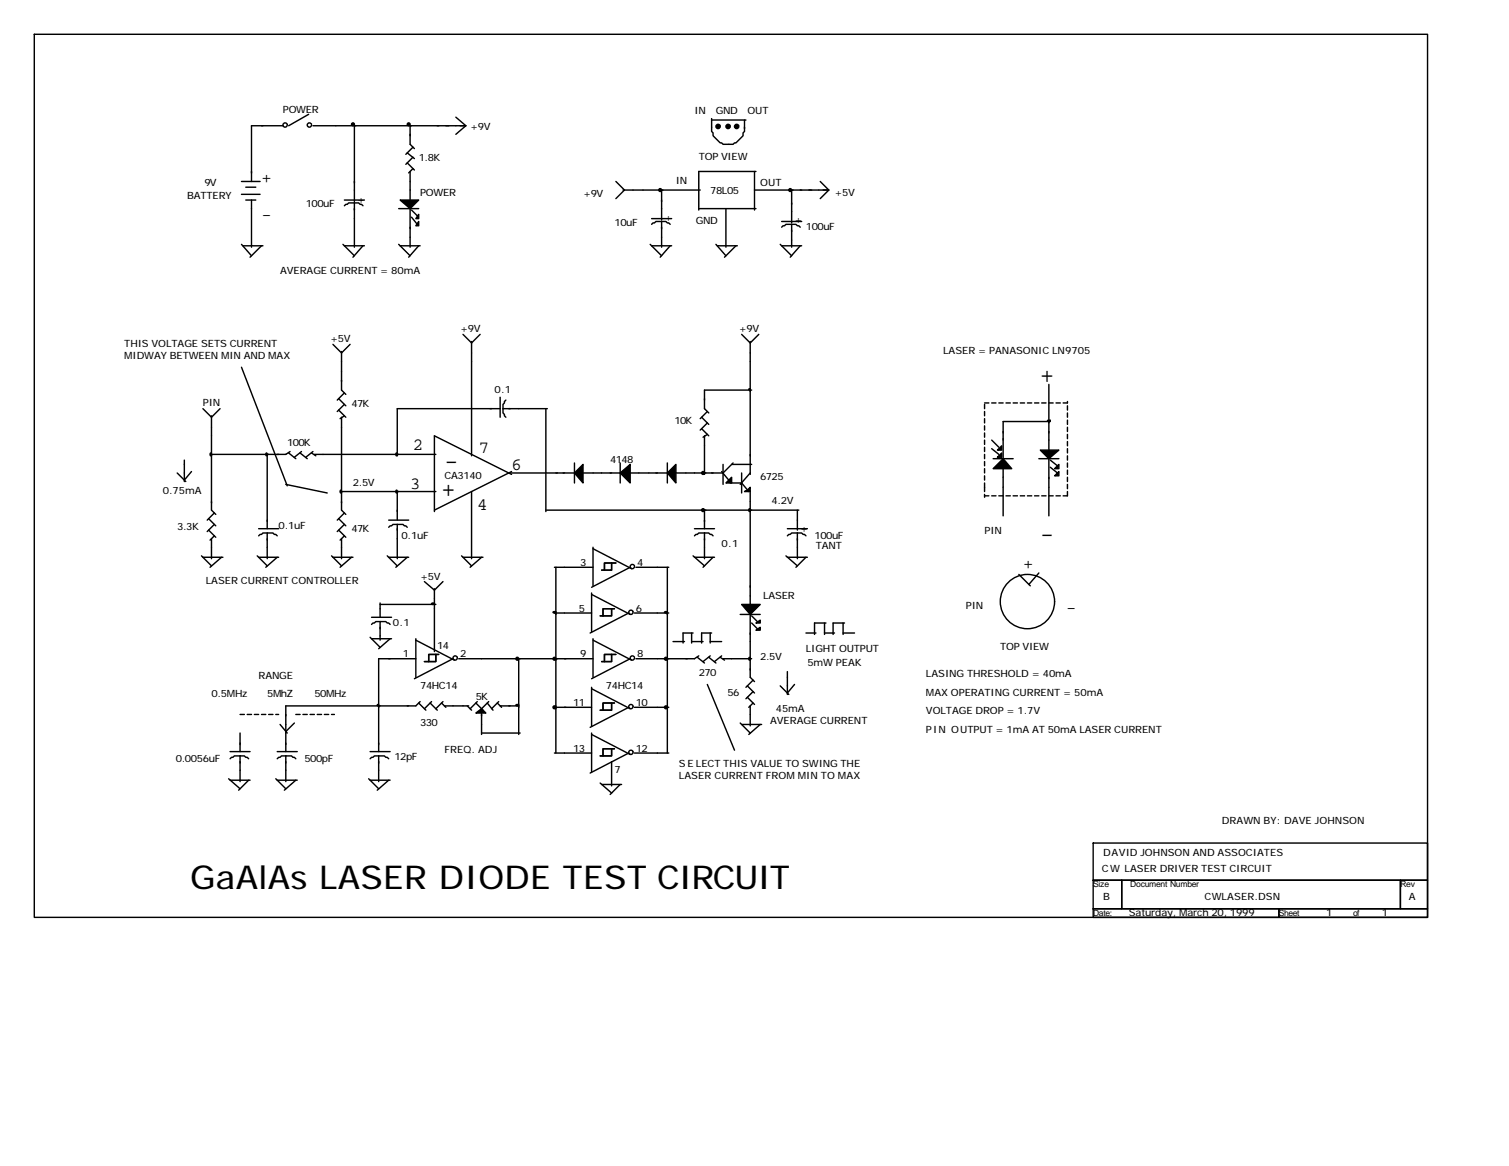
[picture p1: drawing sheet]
<svg xmlns="http://www.w3.org/2000/svg" width="279mm" height="216mm" viewBox="0 0 279 216" stroke-linecap="round" stroke-linejoin="round" font-family="sans-serif">
<g fill="none" stroke="#000" stroke-width=".26">
<path d="M6.3 6.3h258v163.6h-258zM44.7 33.6h3.5M44.7 36h3.5M45.5 37h1.9M45.5 34.7h1.9M46.6 37v8.8M52.4 23.3h-5.8v10.3M53.2 23a.4 .4 0 0 0-.6-.2 .4 .4 0 0 0-.1 .6 .4 .4 0 0 0 .6 0l.1-.2M57.1 21.2l-3.7 2.1M57.7 23a.4 .4 0 0 0-.6-.2 .4 .4 0 0 0-.1 .6 .4 .4 0 0 0 .6 0l.1-.2M57.9 23.3h28.4M63.8 37h3.7"/>
<path d="M65.6 37.6h.8l.8 .5M65.6 37.6h-1l-.8 .5M65.6 23.3v14M65.6 37.6v8.2M73.8 38.6h3.7M75.4 28.3l1.3 1.1M75.4 30.2l1.3 1.3M75.9 23.3v3.4l.8 .8M75.9 31.8v5.5M75.9 38.6v7.2M76.2 38.9l1.1 1.1M76.5 27.3l-1.4 1.3"/>
<path d="M76.5 29.1l-1.4 1.3M76.5 31.2l-.8 .8M84.4 21.7l1.9 1.6M86.3 23.3l-1.9 1.6M114 33.6l1.6 1.6-1.6 1.6M115.4 35.2h14.2M122.5 35.2v5.5M129.4 38.6h10.6M131.8 22v2.3l.2 .3v.5l1.3 1.4h.3l.3 .2h1.8l.3-.2h.3l1.3-1.4v-.5l.2-.3v-.8M131.8 22.2h6.3M134.4 38.6v7.2M137.8 22.2v1.6"/>
<path d="M139.7 31.8v7.1M139.7 35.2h13.8M140 31.8h-10.6v7.1M146.6 35.2v6.1M151.9 33.6l1.6 1.6M153.5 35.2l-1.6 1.6M44.7 45.2l1.9 2.2M45 45.5h3.7M48.4 45.5l-2.1 2.1M63.5 45.2l2.1 2.2M63.8 45.5h3.7M67.2 45.5l-1.8 2.1"/>
<path d="M73.8 45.2l2.1 2.2M74.1 45.5h3.7M76.2 40.2l1.1 1.3M77.5 45.5l-1.8 2.1M120.4 45.2l2.1 2.2M120.6 45.5h3.8M120.6 40.5h3.8M122.5 41h.8l.8 .5M122.5 41h-1.1l-.8 .5M122.5 41v4.8M124.1 45.5l-1.9 2.1M132.6 45.2l1.8 2.2"/>
<path d="M132.8 45.5h3.7M136.3 45.5l-2.2 2.1M144.5 45.2l2.1 2.2M144.7 45.5h3.7M144.7 41h3.7M146.6 41.5h.8l.8 .6M146.6 41.5h-1.1l-.8 .6M146.6 41.5v4.3M148.2 45.5l-1.9 2.1M37.6 75.7l1.6 1.6 1.5-1.6M39.2 77v17.5l.8 .7M44.7 68l8.5 22"/>
<path d="M61.6 63.8l1.6 1.6 1.6-1.6M62.7 73.8l1.3 1.3M62.7 75.9l1.3 1.4M63.2 65.1v7.1l.8 .8M63.2 77.3v17.2l.8 .7M63.8 72.8l-1.4 1.3M63.8 74.9l-1.4 1.3M63.8 77l-.8 .5M85.7 61.9l1.6 1.6 1.6-1.6M87.3 63.2v21.2M92.6 75.7h-19v8.7M92.6 73.6v3.7"/>
<path d="M93.1 75.7v.8l.6 .8M93.1 75.7h8.2M93.7 74.1l-.6 .8v.8M101.1 75.7v19M129.9 77.3l1.3 1.3M129.9 79.4l1.3 1.3M131 76.2l-1.4 1.3M131 78.3l-1.4 1.3M137.3 61.9l1.6 1.6 1.6-1.6M138.9 63.2v24.6M139.2 72.2h-8.8v3.5l.8 .8M194.2 71.2v12.4"/>
<path d="M194.5 78.1h-8.8v6.8M32.8 87.6l1.6 1.6M34.1 85.2v4M35.5 87.3l-1.4 1.6M38.6 96l1.4 1.4M38.6 98.2l1.4 1.3M39.2 99.7v3.8M39.7 95l-1.3 1.3M39.7 97.1l-1.3 1.3M39.7 99.2l-.8 .8M47.9 97.9h3.7M49.5 98.7h1l.8 .5"/>
<path d="M49.5 98.7h-.8l-.8 .5M49.5 84.1v13.8M49.5 98.7v4.8M52.9 89.7l7.7 1.6M53.4 83.9l1.4 1M53.7 83.6l-.8 .5h-13.7M55.6 83.9l1.3 1M55.8 83.6l-1.3 1.1M57.7 83.9l.8 .5M57.9 83.6l-1.3 1.1M58.2 84.1h22.5M62.7 96l1.3 1.4"/>
<path d="M62.7 98.2l1.3 1.3M63.2 99.7v3.8M63.2 91h17.5M63.8 95l-1.4 1.3M63.8 97.1l-1.4 1.3M63.8 99.2l-.8 .8M72 96.3h3.7M73.6 97.1h1l.8 .5M73.6 97.1h-.8l-.8 .5M73.6 91v5.3M73.6 97.1v6.4M87.3 91v12.5"/>
<path d="M94.5 87.6h11.9M94.7 87.8l-14.3-7.1v14M94.7 87.3l-14.3 7.2M101.1 94.5h46.8M106.4 85.7v3.7M107.7 87.6h7.1M114.8 85.7v3.7M116.4 87.6h7.2M123.6 85.7v3.7M128.6 97.9h3.7M130.4 98.7h.8l.8 .5M130.4 98.7h-1l-.8 .5"/>
<path d="M130.4 80.7v7.1M130.4 94.5v3.4M130.4 98.7v4.8M131 80.4l-.8 .6M133.6 87.3l1.3 1.6M133.9 86v3.7M135.2 89.4h2.1l1.3 1.6M135.5 86h3.7M135.7 85.7l-1.8 1.9h-9M137.3 87.6v3.7M138.9 91v21.2M138.9 87.6l-1.8 2.1"/>
<path d="M145.8 97.9h3.7M147.6 98.7h.8l.8 .5M147.6 98.7h-1l-.8 .5M147.6 94.5v3.7M147.6 98.7v4.8M183.6 83.1l1.3 1M183.6 81.5l1.3 1.3M183.9 84.9h3.7M185.7 86.5v9M192.4 84.9h3.7M194.2 84.9v10.6M194.5 85.2l1.3 1.1"/>
<path d="M194.5 86.5l1.3 1.1M37.3 102.9l1.9 1.9M37.6 103.2h3.7M41 103.2l-2.1 1.8M47.6 102.9l1.9 1.9M47.9 103.2h3.7M51.3 103.2l-2.1 1.8M61.4 102.9l1.8 1.9M61.6 103.2h3.8M65.1 103.2l-2.1 1.8M68.5 118l1.9 1.9M68.8 118.3h3.7"/>
<path d="M68.8 114.3h3.7M70.4 115.1h1l.8 .5M70.4 115.1h-.8l-.8 .5M70.4 111.7v2.6M70.4 115.1v3.4M70.4 111.9h10.3M71.7 102.9l1.9 1.9M72 103.2h3.7M72.2 118.3l-2.1 1.8M75.4 103.2l-2.1 1.8M77 118.5l7.1 3.7M77 118.3v7.1"/>
<path d="M78.6 107.7l1.8 1.6 1.6-1.6M80.4 109v11.6M85.5 102.9l1.8 1.9M85.7 103.2h3.7M89.2 103.2l-2.2 1.8M102.7 113.5h6.8M102.7 105h7.1M102.9 105v34.4M109.5 109.8v7.1M109.5 110.1l7.2 3.7M109.8 118.5l7.1 3.7M109.8 101.3v7.2"/>
<path d="M109.8 118.3v7.1M109.8 101.6l7.1 3.7M113.2 112.7v1.3h-2.1M113.2 104.2v1.4h-1.8M113.8 112.7h-2.1v1.3M114 104.2h-2.1v1.4M116.4 113.5l-7.1 3.7M116.7 105l-7.2 3.7M117.2 113.2a.4 .4 0 0 0-.6-.2 .4 .4 0 0 0-.1 .6 .4 .4 0 0 0 .7 0v-.2M117.5 104.8a.4 .4 0 0 0-.6-.3 .4 .4 0 0 0-.1 .7 .4 .4 0 0 0 .6-.1l.1-.2M117.5 113.5h6.3M117.7 105h6.1"/>
<path d="M123.6 105v34.4M124.6 118.8h2.1M128.1 118.8h2.1M128.1 117.2v1.9M128.3 102.9l2.1 1.9M128.3 117.2h-1.8v1.9M128.6 103.2h3.7M131.5 118.8h2.1M131.5 117.2v1.9M131.8 117.2h-1.9v1.9M132 103.2l-1.8 1.8M137.1 113.8h3.7"/>
<path d="M138.9 113.8v11.6l.8 .8M139.2 114l1 1.1M139.2 115.4l1 1M145.5 102.9l2.1 1.9M145.8 103.2h3.7M149.2 103.2l-1.8 1.8M149.2 117.2h1.9M152.7 117.2h1.8M152.7 115.4v2.1M152.9 115.4h-2.1v2.1M156.1 117.2h2.1M156.1 115.4v2.1"/>
<path d="M156.4 115.4h-2.1v2.1M188.6 106.4l2.2 2.1M192.4 106.1l-1.9 2.1M42.6 139.2h3.7M44.4 140h.8l.8 .5M44.4 140h-1l-.8 .5M44.4 135.7v3.5M44.4 140v4.7M51.3 139.2h3.7M51.9 134.1l1.3 1.6M52.9 140h1.1l.8 .5M52.9 140h-.8l-.8 .5"/>
<path d="M52.9 140v4.7M54.5 133.9l-1.6 1.6M68.5 139.2h3.7M70.1 140h1.1l.8 .5M70.1 140h-.8l-.8 .5M70.1 140v4.7M77 122h-6.9v17.2M77.5 130.2l1.3 1.3M77.8 129.9l-.8 .8h-24.1v8.5M79.6 130.2l1.4 1.3M79.9 129.9l-1.3 1.3M80.7 121.2v1.3h-2.1"/>
<path d="M81.2 121.2h-1.8v1.3M81.8 130.2l.7 .8M82 129.9l-1.3 1.3M82.3 130.7h4.5M83.9 122l-7.2 3.7M84.7 121.7a.4 .4 0 0 0-.6-.2 .4 .4 0 0 0-.1 .6 .4 .4 0 0 0 .6-.1l.1-.2M84.9 122h24.9M86.5 130.7l.8 .8M88.1 130.2l1.3 1.3M88.4 129.9l-1.4 1.3M89.2 132v4M89.2 135.7h7.1"/>
<path d="M90.2 130.2l1.1 1.3M90.5 129.9l-1.3 1.3M92.1 130.2l.8 .8M92.3 129.9l-1.3 1.3M92.6 130.7h3.4M96 122v14M102.7 139.4h6.8M102.9 131h6.6M109.5 127.5l7.2 3.7M109.5 127.3v7.1M109.5 135.7v7.2M109.5 136l7.2 3.7"/>
<path d="M113.2 130.2v1.3h-2.1M113.2 121.2v1.3h-1.8M113.2 138.6v1.4h-2.1M113.8 130.2h-2.1v1.3M113.8 138.6h-2.1v1.4M114 121.2h-2.1v1.3M116.4 131l-7.1 3.7M116.4 139.4l-7.1 3.7M116.7 122l-7.2 3.7M117.2 130.7a.4 .4 0 0 0-.6-.2 .4 .4 0 0 0-.1 .6 .4 .4 0 0 0 .7-.1v-.2M117.2 139.2a.4 .4 0 0 0-.6-.3 .4 .4 0 0 0-.1 .6 .4 .4 0 0 0 .7 0v-.2M117.5 121.7a.4 .4 0 0 0-.6-.2 .4 .4 0 0 0-.1 .6 .4 .4 0 0 0 .6-.1l.1-.2"/>
<path d="M117.5 131h6.3M117.5 139.4h6.3M129.1 121.7l1.3 1.1M129.4 121.4l-.8 .6h-10.9M131 126.7l5 12.2M131.2 121.7l1.4 1.1M131.5 121.4l-1.3 1.1M133.3 121.7l.8 .5M133.6 121.4l-1.3 1.1M133.9 122h5.3M137.1 133.9l1.8 1.8M137.3 134.1h3.7"/>
<path d="M138.4 127l1.3 1.3M138.4 129.1l1.3 1.3M138.9 130.7v3.7M139.4 125.9l-1.3 1.4M139.4 128.1l-1.3 1.3M139.4 130.2l-.8 .8M140.8 134.1l-2.2 1.9M144.5 127l1.5 1.6M145.8 124.4v4.2M147.1 126.7l-1.3 1.6M42.3 144.2l2.1 1.8M42.6 144.5h3.7"/>
<path d="M46 144.5l-1.8 1.8M51.1 144.2l1.8 1.8M51.3 144.5h3.7M54.8 144.5l-2.1 1.8M68.3 144.2l1.8 1.8M68.5 144.5h3.7M72 144.5l-2.2 1.8M111.1 145l2.1 1.8M111.4 145.3h3.7M113.2 141v4.5M114.8 145.3l-1.8 1.8M202.4 156.1h61.9v6.9h-61.9z"/>
<path d="M202.4 163h5.3v5.3h-5.3zM202.4 168.3h34.4v1.6h-34.4zM207.7 163h51.6v5.3h-51.6zM236.8 168.3h27.5v1.6h-27.5zM259.3 163h5v5.3h-5z"/>
<circle cx="190.2" cy="111.4" r="5"/>
</g>
<path d="M182.3 74.6h15.6M182.3 90.2v-15.9M182.3 90.2v1.9M182.3 91.8h15.6M197.6 91.8v-17.5M44.4 132.3h7.2M54.8 132.3h7.1" fill="none" stroke="#000" stroke-width=".26" stroke-dasharray=".8 .5"/>
<g fill="#000" stroke="#000" stroke-width=".26">
<path d="M74.1 37h3.4l-1.6 1.6z" fill-rule="evenodd"/>
<path d="M77.5 39.7v.8h-.5z" fill-rule="evenodd"/>
<path d="M77.5 41v.8h-.5z" fill-rule="evenodd"/>
<path d="M106.4 87.6l1.5-1.6v3.4z" fill-rule="evenodd"/>
<path d="M114.8 87.6l1.9-1.6v3.4z" fill-rule="evenodd"/>
<path d="M123.6 87.6l1.5-1.6v3.4z" fill-rule="evenodd"/>
<path d="M134.9 88.9l.6-.5v1h-1.1z" fill-rule="evenodd"/>
<path d="M137.8 91l.6-.2 .5-.6v.8z" fill-rule="evenodd"/>
<path d="M185.7 84.9l1.6 1.9h-3.4z" fill-rule="evenodd"/>
<path d="M184.7 83.3l.8-.8v.8z" fill-rule="evenodd"/>
<path d="M184.7 84.7l.8-.8v.8z" fill-rule="evenodd"/>
<path d="M192.6 83.3h3.5l-1.9 1.6z" fill-rule="evenodd"/>
<path d="M196.1 86v.8h-.8z" fill-rule="evenodd"/>
<path d="M195.3 88.1l.8-.8v.8z" fill-rule="evenodd"/>
<path d="M137.3 111.9h3.5l-1.9 1.9z" fill-rule="evenodd"/>
<path d="M140 115.4l.8-.6v.6z" fill-rule="evenodd"/>
<path d="M140 116.7l.8-.5v.5z" fill-rule="evenodd"/>
<path d="M88.1 132l1.1-.8 .8 .8z" fill-rule="evenodd"/>
</g>
<g fill="#000" stroke="#000" stroke-width=".26">
<path d="M138.7 72h.2v.2h-.2zM194 77.8h.5v.1l-.3 .2-.3-.2zM38.9 84l.1-.1 .2 .2-.2 .3zM49.3 84v-.1l.2 .2-.2 .3zM63 90.8h.1l.1 .2-.1 .3zM73.3 90.8h.1l.2 .2-.2 .3zM73.3 84l.1-.1 .2 .2-.2 .3zM138.7 94.3l.1-.1 .1 .3-.1 .2zM80 111.7h.4v.1l-.2 .1-.3-.1zM102.5 113.3l.4-.1v.2l-.2 .1-.3-.1zM123.1 113.3l.5-.1v.2l-.3 .1-.3-.1zM69.9 130.5l.2-.1v.3h-.2z"/>
<path d="M95.6 130.5l.4-.1v.2l-.2 .1-.3-.1zM138.7 121.8l.1-.1 .1 .3-.1 .2z"/>
<circle cx="65.4" cy="23" r=".26"/>
<circle cx="75.7" cy="23" r=".26"/>
<circle cx="122.2" cy="35.2" r=".26"/>
<circle cx="133" cy="23.4" r=".4"/>
<circle cx="134.8" cy="23.4" r=".4"/>
<circle cx="136.4" cy="23.4" r=".4"/>
<circle cx="146.3" cy="35.2" r=".26"/>
<circle cx="130.2" cy="94.5" r=".26"/>
<circle cx="130.2" cy="87.6" r=".26"/>
<circle cx="95.8" cy="122" r=".26"/>
<circle cx="102.7" cy="131" r=".26"/>
<circle cx="102.7" cy="122" r=".26"/>
<circle cx="123.3" cy="131" r=".26"/>
<circle cx="123.3" cy="122" r=".26"/>
</g>
<text font-size="6.1" x="35.2" y="164.6">GaAlAs LASER DIODE TEST CIRCUIT</text>
<g font-size="4.8">
<text x="192.6" y="70.9">+</text>
<text x="82.3" y="86.8">-</text>
<text x="81.8" y="92.1">+</text>
<text x="192.6" y="100.3">-</text>
</g>
<g font-size="3.2">
<text x="48.4" y="33.9">+</text>
<text x="48.4" y="40.7">-</text>
<text x="76.5" y="83.3">2</text>
<text x="88.6" y="83.9">7</text>
<text x="94.7" y="87">6</text>
<text x="75.9" y="90.5">3</text>
<text x="88.4" y="94.5">4</text>
<text x="189.4" y="105.3">+</text>
<text x="197.4" y="113.5">-</text>
</g>
<g font-size="1.9">
<text x="52.4" y="20.9">POWER</text>
<text x="128.6" y="21.2">IN</text>
<text x="132.6" y="21.2">GND</text>
<text x="138.4" y="21.2">OUT</text>
<text x="77.5" y="29.9">1.8K</text>
<text x="87" y="24.1">+9V</text>
<text x="129.4" y="29.6">TOP VIEW</text>
<text x="37.8" y="34.4">9V</text>
<text x="125.1" y="34.1">IN</text>
<text x="131.5" y="36">78L05</text>
<text x="140.8" y="34.4">OUT</text>
<text x="34.7" y="36.8">BATTERY</text>
<text x="56.6" y="38.4">100uF</text>
<text x="66.1" y="37.6">+</text>
<text x="77.8" y="36.2">POWER</text>
<text x="107.9" y="36.5">+9V</text>
<text x="113.8" y="41.8">10uF</text>
<text x="123" y="41">+</text>
<text x="128.9" y="41.5">GND</text>
<text x="147.1" y="41.3">+</text>
<text x="154.5" y="36.2">+5V</text>
<text x="149.2" y="42.6">100uF</text>
<text x="51.9" y="50.8">AVERAGE CURRENT = 80mA</text>
<text x="23" y="64.3">THIS VOLTAGE SETS CURRENT</text>
<text x="61.1" y="63.2">+5V</text>
<text x="85.2" y="61.4">+9V</text>
<text x="136.8" y="61.4">+9V</text>
<text x="174.6" y="65.6">LASER = PANASONIC LN9705</text>
<text x="23" y="66.4">MIDWAY BETWEEN MIN AND MAX</text>
<text x="37.6" y="75.1">PIN</text>
<text x="65.1" y="75.4">47K</text>
<text x="91.5" y="72.8">0.1</text>
<text x="53.2" y="82.5">100K</text>
<text x="124.9" y="78.6">10K</text>
<text x="65.4" y="90">2.5V</text>
<text x="82.3" y="88.6">CA3140</text>
<text x="113" y="85.7">4148</text>
<text x="140.8" y="88.9">6725</text>
<text x="30.2" y="91.5">0.75mA</text>
<text x="142.9" y="93.4">4.2V</text>
<text x="32.8" y="98.2">3.3K</text>
<text x="51.6" y="97.9">0.1uF</text>
<text x="65.1" y="98.4">47K</text>
<text x="74.3" y="99.7">0.1uF</text>
<text x="133.6" y="101.3">0.1</text>
<text x="148.2" y="98.4">+</text>
<text x="150.8" y="99.7">100uF</text>
<text x="151.1" y="101.6">TANT</text>
<text x="182.3" y="99">PIN</text>
<text x="77.8" y="107.4">+5V</text>
<text x="107.4" y="104.8">3</text>
<text x="118" y="104.8">4</text>
<text x="38.1" y="108.2">LASER CURRENT CONTROLLER</text>
<text x="107.2" y="113.2">5</text>
<text x="117.7" y="113.2">6</text>
<text x="141.3" y="110.9">LASER</text>
<text x="178.9" y="112.7">PIN</text>
<text x="72.8" y="115.9">0.1</text>
<text x="47.9" y="125.7">RANGE</text>
<text x="74.6" y="121.7">1</text>
<text x="81" y="120.1">14</text>
<text x="85.2" y="121.7">2</text>
<text x="107.4" y="121.7">9</text>
<text x="118" y="121.7">8</text>
<text x="129.4" y="125.1">270</text>
<text x="140.8" y="122.2">2.5V</text>
<text x="149.2" y="120.6">LIGHT OUTPUT</text>
<text x="149.5" y="123.3">5mW PEAK</text>
<text x="171.4" y="125.4">LASING THRESHOLD = 40mA</text>
<text x="185.2" y="120.4">TOP VIEW</text>
<text x="39.2" y="129.1">0.5MHz</text>
<text x="49.5" y="129.1">5MhZ</text>
<text x="58.2" y="129.1">50MHz</text>
<text x="77.8" y="127.5">74HC14</text>
<text x="88.1" y="129.6">5K</text>
<text x="106.1" y="130.7">11</text>
<text x="112.2" y="127.5">74HC14</text>
<text x="117.7" y="130.7">10</text>
<text x="134.7" y="128.9">56</text>
<text x="143.7" y="131.8">45mA</text>
<text x="171.4" y="128.9">MAX OPERATING CURRENT = 50mA</text>
<text x="77.8" y="134.4">330</text>
<text x="142.6" y="134.1">AVERAGE CURRENT</text>
<text x="171.4" y="132.3">VOLTAGE DROP = 1.7V</text>
<text x="171.4" y="135.7">PIN OUTPUT = 1mA AT 50mA LASER CURRENT</text>
<text x="32.5" y="141">0.0056uF</text>
<text x="56.4" y="141">500pF</text>
<text x="73" y="140.8">12pF</text>
<text x="82.3" y="139.4">FREQ. ADJ</text>
<text x="106.1" y="139.2">13</text>
<text x="113.8" y="143.1">7</text>
<text x="117.7" y="139.2">12</text>
<text x="125.7" y="142.1">S E LECT THIS VALUE TO SWING THE</text>
<text x="125.7" y="144.2">LASER CURRENT FROM MIN TO MAX</text>
<text x="226.2" y="152.7">DRAWN BY: DAVE JOHNSON</text>
<text x="204" y="161.4">CW LASER DRIVER TEST CIRCUIT</text>
<text x="204.3" y="158.5">DAVID JOHNSON AND ASSOCIATES</text>
<text x="204.3" y="166.7">B</text>
<text x="223" y="166.7">CWLASER.DSN</text>
<text x="260.9" y="166.7">A</text>
<text x="209" y="169.6">Saturday, March 20, 1999</text>
<text x="245.5" y="169.6">1</text>
<text x="255.9" y="169.6">1</text>
</g>
<g font-size="1.6">
<text x="202.4" y="164.3">Size</text>
<text x="209.3" y="164.3">Document Number</text>
<text x="259.3" y="164.3">Rev</text>
<text x="202.4" y="169.6">Date:</text>
<text x="236.8" y="169.6">Sheet</text>
<text x="250.6" y="169.6">of</text>
</g>
</svg>
